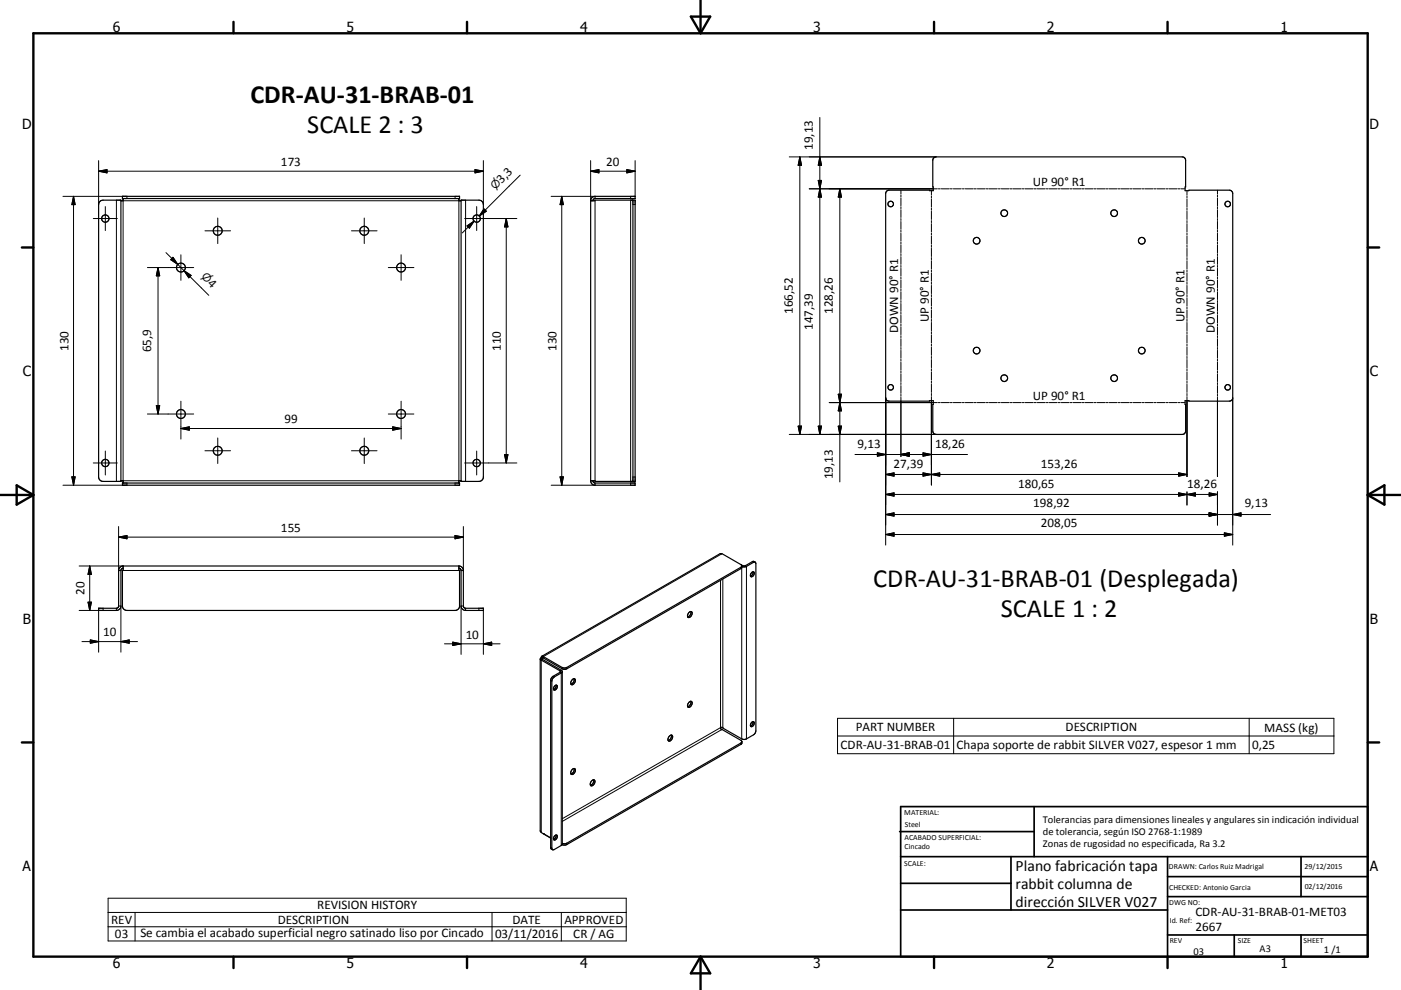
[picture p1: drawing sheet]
<svg xmlns="http://www.w3.org/2000/svg" width="420mm" height="297mm" viewBox="0 0 420 297" stroke-linecap="round" stroke-linejoin="round" font-family="sans-serif">
<g fill="none" stroke="#000" stroke-width=".36">
<path d="M36.7 58.9h101.1v.7h-101.1zM36.9 59.6v.6h-.7M137.6 59.6v.6h.6M178.4 58.9h12v.7h-12M178.4 58.9v.7M178.4 58.9a1.3 1.3 0 0 0-1.3 1.3M178.4 59.6l-.5 .2-.2 .4M265.8 57.4l.7-.3 13.3 .1-.1-9.1 .2-.6 .7-.4 74.3 .1 .5 .4 .1 .5-.2 9.1 13.3-.1 .6 .2 .4 .5-.1 62-.3 .3-.6 .2-13.3-.1 .2 9.1-.4 .8-.6 .2h-73.9l-.6-.2-.3-.8 .1-9.1-13.3 .1-.6-.2-.3-.5-.1-61.5zM30.2 60.3l.7-.3h5.3v84.4h-5.3a1.35 1.35 0 0 1-1.3-1.3v-81.7zM138.2 60h5.4a1.34 1.34 0 0 1 1.3 1.4v81.7a1.34 1.34 0 0 1-1.3 1.3h-5.4zM177.1 60.2h1.3v-.2h12v84.4h-12v-.2h-1.3M177.1 60.2v84"/>
<path d="M189.8 60v84.4M36.2 144.2h.7v.7M36.7 144.9h101.1v.7h-101.1zM138.2 144.2h-.6v.7M177.1 144.2a1.3 1.3 0 0 0 1.3 1.4M177.7 144.2l.2 .5 .5 .2M178.4 144.9h12v.7h-12M178.4 144.9v.7M35.6 171.2l-.1 10.9-.6 .4h-5.3v.6h5.3a1.35 1.35 0 0 0 1.3-1.3v-10.6M35.6 171.2h.6M36.9 169.8v1.4h-.2v10.6a1.35 1.35 0 0 0 1.4 1.3h98.3a1.34 1.34 0 0 0 1.4-1.3v-10.6h-.2v-1.4M36.9 169.8a1.39 1.39 0 0 0-1.3 1.4"/>
<path d="M36.9 170.5l-.5 .2-.2 .5M36.9 169.8h100.7M137.6 169.8a1.38 1.38 0 0 1 1.3 1.4M137.6 170.5l.5 .2 .1 .5M138.2 171.2v10.6a1.35 1.35 0 0 0 1.4 1.3h5.3v-.6h-5.3l-.6-.4-.1-10.9M138.2 171.2h.7M222.4 170h1.2l2.5-1.4 .4 .1 .1 .2v50.3l-.5 1.2-2.3 1.3-.8 .2-6.3-3.5a.32 .32 0 0 0-.4-.2 .32 .32 0 0 0-.2 .5l6.2 3.5v.9l-52.4 30.3-.5 .2-.9-.2M222.4 169.9l-52.5 30.3-.5 .2-.9-.2-5.6-3.2M225.4 171.7l.5-.1a.82 .82 0 0 1 .1 1 .82 .82 0 0 1-1 .3v-.7zM225.7 171.6a1.13 1.13 0 0 1-.7 1.3M226.4 168.7l-.7-.3-2.4 1.4-1.1-.4M162 197.8l.3 .2"/>
<path d="M162.3 198l5.8 3.5-2.4 1.5-.6 1.1v50.1l.1 .4 .5 .3M162.3 198l.3-.2 6 3.6v51.8l-.3 .5-2.6 1.2-.3-.5v-50l.6-1.2 2.6-1.6M162.3 197.3l-.3 .4v51.6l.3 .5 2.8 1.6-2.2-1.3M162.3 197.3l.3 .2M162.5 196.9l53.4-30.8h.6l5.9 3.5-.2 .9-52.3 30.1-.5 .2-.9-.2-5.6-3.2v-.4M162.6 197.5l-.1 .4M162.9 197l-.5-.1-.1 .4M162.9 197.3l-.3 .2M206.6 183.8l.6-.3a1.01 1.01 0 0 1 .1 1.2 1.01 1.01 0 0 1-1.1 .4v-.7zM207.1 183.4a1.36 1.36 0 0 1-.9 1.7M166.2 205.9a.52 .52 0 0 1 .8-.2 .52 .52 0 0 1-.1 .8 .5 .5 0 0 1-.4 .5 .5 .5 0 0 1-.6-.4zM166.7 205.5v.2a1.16 1.16 0 0 1-.7 1.1"/>
<path d="M171.6 203.9l.4-.3a.97 .97 0 0 1 .5 1 .97 .97 0 0 1-.8 .8 .67 .67 0 0 1-.7-.5 .67 .67 0 0 1 .4-.8zM172.1 203.6a1.4 1.4 0 0 1-.9 1.6M207.1 210.4a1.38 1.38 0 0 0-.9 1.6M207.1 210.4a.98 .98 0 0 1 .4 1 .98 .98 0 0 1-.8 .8l-.5-.2M207.1 210.4a1.39 1.39 0 0 1-.9 1.6M225.4 216.7l.5-.2a.82 .82 0 0 1 .1 1 .82 .82 0 0 1-1 .4v-.7zM225.7 216.5a1.14 1.14 0 0 1-.7 1.3M171.6 230.8l.6-.2a1.01 1.01 0 0 1 .1 1.2 1.01 1.01 0 0 1-1.1 .4v-.7zM172.1 230.6a1.36 1.36 0 0 1-.9 1.6M177.9 233.9a1.37 1.37 0 0 0-.9 1.7M177.9 233.9a1 1 0 0 1 .4 1.1 1 1 0 0 1-.9 .8l-.4-.2M177.9 233.9a1.31 1.31 0 0 1-.9 1.7"/>
<path d="M201.2 220.5a1.33 1.33 0 0 0-.9 1.7M201.2 220.5a1 1 0 0 1 .4 1.1 1 1 0 0 1-.9 .8l-.4-.2M201.3 220.5a1.39 1.39 0 0 1-1 1.7M222.4 222.6l-52.5 30.4-.5 .1-.8-.1M166.2 250.9a.48 .48 0 0 1 .7-.3 .48 .48 0 0 1 .1 .7 .62 .62 0 0 1-.4 .6 .62 .62 0 0 1-.6-.1zM166.7 250.5l-.2 .9-.5 .4"/>
<circle cx="31.6" cy="65.6" r="1.1"/>
<circle cx="65.3" cy="69.2" r="1.34"/>
<circle cx="109.2" cy="69.2" r="1.34"/>
<circle cx="142.9" cy="65.6" r="1.1"/>
<circle cx="267" cy="61.2" r=".82"/>
<circle cx="292.8" cy="72.2" r="1.01"/>
<circle cx="301.1" cy="64" r="1"/>
<circle cx="334" cy="64" r="1"/>
<circle cx="342.3" cy="72.2" r="1.01"/>
<circle cx="368.1" cy="61.2" r=".83"/>
<circle cx="54.2" cy="80.3" r="1.33"/>
<circle cx="120.2" cy="80.3" r="1.33"/>
<circle cx="267" cy="116.2" r=".82"/>
<circle cx="292.8" cy="105.2" r="1"/>
<circle cx="301.1" cy="113.5" r="1"/>
<circle cx="334" cy="113.5" r="1.01"/>
<circle cx="342.3" cy="105.2" r="1"/>
<circle cx="368.1" cy="116.2" r=".83"/>
<circle cx="31.6" cy="138.9" r="1.1"/>
<circle cx="54.2" cy="124.2" r="1.34"/>
<circle cx="65.3" cy="135.2" r="1.34"/>
<circle cx="109.2" cy="135.2" r="1.33"/>
<circle cx="120.2" cy="124.2" r="1.34"/>
<circle cx="142.9" cy="138.9" r="1.1"/>
</g>
<g fill="none" stroke="#000" stroke-width=".3">
<path d="M245.8 35.2v95.1M18.9 58.9h19.2v.7M22 58.9l.5 2.5h-1zM22 58.9v86.7M29.6 51.4h115.3M29.6 51.4l2.5-.5v1zM29.6 48.2v13.2M136.4 58.9v.7M142.4 50.9l2.5 .5-2.5 .5zM144.9 48.2v13.2M155.9 52.6l-12.2 12.2M165.2 58.9h13.2"/>
<path d="M168.4 58.9l.5 2.5h-1zM168.4 58.9v86.7M177.1 51.4h13.3M177.1 51.4l2.5-.5v1zM177.1 48.2v12M187.9 50.9l2.5 .5-2.5 .5zM189.1 58.9v.7M190.4 48.2v10.7M236.6 47.1h44M239.8 47.1v83.2M239.8 47.1l.5 2.5h-1zM242.6 56.6h38.4"/>
<path d="M245.3 54.1h1l-.5 2.5zM245.8 56.6l.5 2.5h-1zM245.8 47.1l.5 2.5h-1zM251.8 56.6v88M251.8 56.6l.5 2.5h-1zM270.1 57.1v1.1M270.1 58.5v.6M270.1 59.4v2.4M279.2 57.2v1.3M279.2 58.8v.6M279.2 59.7v2.5M281.3 56.6h.6"/>
<path d="M282.2 56.6h2.4M284.9 56.6h.6M285.8 56.6h2.4M288.5 56.6h.6M289.4 56.6h2.4M292.1 56.6h.6M293 56.6h2.4M295.7 56.6h.6M296.6 56.6h2.4M299.3 56.6h.6M300.2 56.6h2.4M302.9 56.6h.6"/>
<path d="M303.8 56.6h2.4M306.5 56.6h.6M307.4 56.6h2.4M310.1 56.6h.6M311 56.6h2.4M313.7 56.6h.6M314.6 56.6h2.3M317.3 56.6h.6M318.2 56.6h2.4M320.9 56.6h.5M321.7 56.6h2.5M324.4 56.6h.7"/>
<path d="M325.4 56.6h2.3M328 56.6h.6M328.9 56.6h2.4M331.6 56.6h.6M332.5 56.6h2.4M335.2 56.6h.6M336.1 56.6h2.4M338.8 56.6h.6M339.7 56.6h2.4M342.4 56.6h.6M343.3 56.6h2.4M346 56.6h.6"/>
<path d="M346.9 56.6h2.4M349.6 56.6h.6M350.5 56.6h2.4M353.2 56.6h.6M354.1 56.6h1.2M355.9 57.2v1.3M355.9 58.8v.6M355.9 59.7v2.5M365 57.1v1.1M365 58.5v.6M365 59.4v2.4M28 65.6h7.2"/>
<path d="M31.6 62v7.2M34.9 60v84.4M36.9 60.2h100.7v84h-100.7zM49.8 75.8l3.5 3.5M51.9 77.2l1.4 2.1-2.1-1.4zM53.3 79.3l9.3 9.3M54.2 76.4v7.7M61.4 69.2h7.7M65.3 65.4v7.7M105.4 69.2h7.6M109.2 65.4v7.7M120.3 76.4v7.7"/>
<path d="M139.3 65.6h15.7M139.6 60v84.4M140 67.8l2.1-1.5-1.4 2.2zM142.1 66.3l-3.5 3.6M142.9 62v7.2M145.1 62.7l.7 .7-2.1 1.4zM145.5 63l-1.8 1.8M151.8 65.6v73.3M151.8 65.6l.5 2.5h-1zM178.4 60.2v84M189.1 60v84.4M189.8 61.4h.6"/>
<path d="M270.1 62v.6M270.1 62.9v2.4M270.1 65.6v.5M270.1 66.4v2.4M270.1 69.1v.5M270.1 70v2.3M270.1 72.6v.6M270.1 73.5v2.3M270.1 76.1v.6M270.1 77v2.3M270.1 79.6v.6M279.2 62.5v.6"/>
<path d="M279.2 63.4v2.4M279.2 66.2v.6M279.2 67.1v2.4M279.2 69.9v.6M279.2 70.8v2.5M279.2 73.6v.6M279.2 74.5v2.5M279.2 77.3v.6M279.2 78.2v2.5M355.9 62.5v.6M355.9 63.4v2.4M355.9 66.2v.6"/>
<path d="M355.9 67.1v2.4M355.9 69.9v.6M355.9 70.8v2.5M355.9 73.6v.6M355.9 74.5v2.5M355.9 77.3v.6M355.9 78.2v2.5M365 62v.6M365 62.9v2.4M365 65.6v.5M365 66.4v2.4M365 69.1v.5"/>
<path d="M365 70v2.3M365 72.6v.6M365 73.5v2.3M365 76.1v.6M365 77v2.3M365 79.6v.6M44.2 80.3h13.9M47.4 80.3v43.9M47.4 80.3l.5 2.5h-1zM55.2 81.2l2.1 1.4-.7 .7zM116.4 80.3h7.7M270.1 80.5v2.3"/>
<path d="M270.1 83.1v.6M270.1 84v2.4M270.1 86.6v.7M270.1 87.5v2.4M270.1 90.2v.6M270.1 91v2.4M270.1 93.7v.6M270.1 94.6v2.3M270.1 97.2v.6M270.1 98.1v2.3M279.2 81v.6M279.2 81.9v2.5"/>
<path d="M279.2 84.7v.6M279.2 85.6v2.5M279.2 88.4v.6M279.2 89.3v2.5M279.2 92.1v.6M279.2 93v2.5M279.2 95.8v.6M279.2 96.7v2.5M279.2 99.5v.6M355.9 81v.6M355.9 81.9v2.5M355.9 84.7v.6"/>
<path d="M355.9 85.6v2.5M355.9 88.4v.6M355.9 89.3v2.5M355.9 92.1v.6M355.9 93v2.5M355.9 95.8v.6M355.9 96.7v2.5M355.9 99.5v.6M365 80.5v2.3M365 83.1v.6M365 84v2.4M365 86.6v.7"/>
<path d="M365 87.5v2.4M365 90.2v.6M365 91v2.4M365 93.7v.6M365 94.6v2.3M365 97.2v.6M365 98.1v2.3M251.3 118.3h1l-.5 2.5zM265.5 119.4v44.1M270.1 100.7v.6M270.1 101.6v2.3M270.1 104.2v.6"/>
<path d="M270.1 105.1v2.4M270.1 107.8v.5M270.1 108.6v2.4M270.1 111.3v.6M270.1 112.1v2.4M270.1 114.8v.6M270.1 115.7v2.3M270.1 118.3v.6M270.1 119.2v17.8M279.2 100.4v2.5M279.2 103.2v.6M279.2 104.1v2.5"/>
<path d="M279.2 106.9v.6M279.2 107.9v2.4M279.2 110.6v.7M279.2 111.6v2.4M279.2 114.3v.7M279.2 115.3v2.4M279.2 118v.7M279.2 119v26.5M355.9 100.4v2.5M355.9 103.2v.6M355.9 104.1v2.5M355.9 106.9v.6"/>
<path d="M355.9 107.9v2.4M355.9 110.6v.7M355.9 111.6v2.4M355.9 114.3v.7M355.9 115.3v2.4M355.9 118v.7M355.9 119v24M365 100.7v.6M365 101.6v2.3M365 104.2v.6M365 105.1v2.4M365 107.8v.5"/>
<path d="M365 108.6v2.4M365 111.3v.6M365 112.1v2.4M365 114.8v.6M365 115.7v2.3M365 118.3v.6M365 119.2v23.8M369.6 119.4v44.1M28 138.9h7.2M31.6 135.3v7.2M44.2 124.2h13.9M46.9 121.7h1l-.5 2.5z"/>
<path d="M54.2 120.4v11.3M54.2 128.6h66.1M54.2 128.6l2.5-.6v1.1zM61.4 135.2h7.7M65.3 131.4v7.7M105.4 135.2h7.6M109.2 131.4v7.7M116.4 124.2h7.7M117.7 128l2.6 .6-2.6 .5zM120.3 120.4v11.3M139.3 138.9h15.7M142.9 135.3v7.2"/>
<path d="M151.3 136.4h1l-.5 2.5zM236.6 130.3h44M239.3 127.8h1l-.5 2.5zM245.3 127.8h1l-.5 2.5zM248.6 120.8h32.4M251.3 127.8h1l-.5 2.5zM251.8 120.8l.5 2.5h-1zM256.3 136.4h33.8M263 135.8l2.5 .6-2.5 .5zM270.1 136.4l2.5-.6v1.1zM276.7 135.8l2.5 .6-2.5 .5zM281.3 120.8h.6"/>
<path d="M282.2 120.8h2.4M284.9 120.8h.6M285.8 120.8h2.4M288.5 120.8h.6M289.4 120.8h2.4M292.1 120.8h.6M293 120.8h2.4M295.7 120.8h.6M296.6 120.8h2.4M299.3 120.8h.6M300.2 120.8h2.4M302.9 120.8h.6"/>
<path d="M303.8 120.8h2.4M306.5 120.8h.6M307.4 120.8h2.4M310.1 120.8h.6M311 120.8h2.4M313.7 120.8h.6M314.6 120.8h2.3M317.3 120.8h.6M318.2 120.8h2.4M320.9 120.8h.5M321.7 120.8h2.5M324.4 120.8h.7"/>
<path d="M325.4 120.8h2.3M328 120.8h.6M328.9 120.8h2.4M331.6 120.8h.6M332.5 120.8h2.4M335.2 120.8h.6M336.1 120.8h2.4M338.8 120.8h.6M339.7 120.8h2.4M342.4 120.8h.6M343.3 120.8h2.4M346 120.8h.6"/>
<path d="M346.9 120.8h2.4M349.6 120.8h.6M350.5 120.8h2.4M353.2 120.8h.6M354.1 120.8h1.2M21.5 143.1h1l-.5 2.5zM35.6 158v13.2M38.1 144.9v.7h-19.2M136.4 144.9v.7M138.9 158v13.2M165.2 145.6h13.2M167.9 143.1h1l-.5 2.5z"/>
<path d="M189.1 144.9v.7M189.8 143.1h.6M265.5 142.3h90.4M265.5 142.3l2.5-.4v1zM265.5 148.3l2.5-.4v.9zM265.5 154.4l2.5-.5v.9zM265.5 148.3h99.5M265.5 154.4h115.4M276.7 141.9l2.5 .4-2.5 .6zM279.2 142.3l2.5-.4v1zM353.4 147.9l2.5 .4-2.5 .5zM353.4 141.9l2.5 .4-2.5 .6z"/>
<path d="M355.9 147.6v3.9M355.9 148.3l2.5-.4v.9zM362.5 153.9l2.5 .5-2.5 .4zM362.5 147.9l2.5 .4-2.5 .5zM365 147.6v9.9M367.1 159.9l2.5 .5-2.5 .5zM369.6 154.4l2.5-.5v.9zM23.7 169.8h13.2M26.9 169.8v13.3M26.9 169.8l.5 2.5h-1zM35.6 161.1l2.5-.4v.9zM35.6 161.1h103.3"/>
<path d="M36.9 171.2h100.7M136.4 160.7l2.5 .4-2.5 .5zM216 174.1v44.2l-47.4 27.3M216.3 166.2l-53.3 30.7M216.7 173.7v44.6M222.1 170.2v.4M222.4 170.4v51.3M222.7 169.7l-.3 .2M223.4 169.7l.4 .2v51.8M225.5 168.5l.4 .2M265.5 160.4l2.5-.5v1zM265.5 160.4h104.1"/>
<path d="M24.6 192.5h16.6M26.4 180.7h1l-.5 2.4zM27.1 192l2.5 .5-2.5 .5zM29.6 182.5v13.2M30.9 182.5v.6h-7.2M34.9 182.5v.6M35.6 181.8h.6v13.9M36.2 192.5l2.5-.5v1zM133.3 193.2h16.6M135.7 192.6l2.5 .6-2.5 .5zM138.9 181.8h-.7v14.5M139.6 182.5v.6"/>
<path d="M143.6 182.5v.6M144.9 183.1v13.2M144.9 193.2l2.5-.6v1.1zM162.3 198.2v51.5M162.9 197.4l-.3 .4M165.1 204.1l.3 .3M165.8 202.9l.4 .2M168.3 201.1l-.4 .2v.4l.4 .2v51.8M168.5 200.2v.4M169.9 200.2v.4M216.3 218.9l-47.7 27.5M251.1 215.5h148.8v10.6h-148.8z"/>
<path d="M285.9 215.5v10.6M374.5 215.5v10.6M222.1 222.9v.4M251.1 220.8h148.8M165.1 254.2l.3 .2M169.9 253v.4M32.4 269.5h155.3v12.8h-155.3zM32.4 273.7h155.3M32.4 278h155.3M40.5 273.7v8.6M147.5 273.7v8.6M168.3 273.7v8.6"/>
</g>
<circle cx="162.9" cy="250.1" r=".18" fill="#000"/>
<g fill="none" stroke="#000" stroke-width=".71">
<path d="M10 10h400v277h-400zM70 6.6v3.4M140 6.6v3.4M207.1 5h5.8l-2.9 5zM210 0v10M280 6.6v3.4M350 6.6v3.4M6.6 74.2h3.4M410 74.2h3.5M0 148.5h10M5 145.6l5 2.9-5 2.9zM410 148.5h10.1"/>
<path d="M410 148.5l5.1-2.9v5.8zM6.6 222.7h3.4M410 222.7h3.5M70 287v3.4M140 287v3.4M210 287v10M210 287l2.9 5h-5.8zM280 287v3.4M350 287v3.4"/>
</g>
<g fill="none" stroke="#000" stroke-width=".51">
<path d="M269.7 249.5h40.3M270 242h140v45h-140zM270 257h140M303.1 257v16M310 242v15M350 257v30M390.1 257v12M270 265h33.1M270 273h80M350 269h60M350 263h60M350 280.5h60"/>
<path d="M370 280.5v6.5M390.1 280.5v6.5"/>
</g>
<g fill="#000" stroke="#000" stroke-width=".3">
<path d="M29.6 51.4l2.5-.5v1zM142.4 50.9l2.5 .5-2.5 .5zM177.1 51.4l2.5-.5v1zM187.9 50.9l2.5 .5-2.5 .5zM239.8 47.1l.5 2.5h-1zM245.3 54.1h1l-.5 2.5zM245.8 56.6l.5 2.5h-1zM245.8 47.1l.5 2.5h-1zM251.8 56.6l.5 2.5h-1zM22 58.9l.5 2.5h-1zM51.9 77.2l1.4 2.1-2.1-1.4zM140 67.8l2.1-1.5-1.4 2.2z"/>
<path d="M145.1 62.7l.7 .7-2.1 1.4zM151.8 65.6l.5 2.5h-1zM168.4 58.9l.5 2.5h-1zM47.4 80.3l.5 2.5h-1zM55.2 81.2l2.1 1.4-.7 .7zM251.3 118.3h1l-.5 2.5zM46.9 121.7h1l-.5 2.5zM54.2 128.6l2.5-.6v1.1zM117.7 128l2.6 .6-2.6 .5zM151.3 136.4h1l-.5 2.5zM239.3 127.8h1l-.5 2.5zM245.3 127.8h1l-.5 2.5z"/>
<path d="M251.3 127.8h1l-.5 2.5zM251.8 120.8l.5 2.5h-1zM263 135.8l2.5 .6-2.5 .5zM270.1 136.4l2.5-.6v1.1zM276.7 135.8l2.5 .6-2.5 .5zM21.5 143.1h1l-.5 2.5zM167.9 143.1h1l-.5 2.5zM265.5 142.3l2.5-.4v1zM265.5 148.3l2.5-.4v.9zM265.5 154.4l2.5-.5v.9zM265.5 160.4l2.5-.5v1zM276.7 141.9l2.5 .4-2.5 .6z"/>
<path d="M279.2 142.3l2.5-.4v1zM353.4 147.9l2.5 .4-2.5 .5zM353.4 141.9l2.5 .4-2.5 .6zM355.9 148.3l2.5-.4v.9zM362.5 153.9l2.5 .5-2.5 .4zM362.5 147.9l2.5 .4-2.5 .5zM369.6 154.4l2.5-.5v.9zM26.9 169.8l.5 2.5h-1zM35.6 161.1l2.5-.4v.9zM136.4 160.7l2.5 .4-2.5 .5zM367.1 159.9l2.5 .5-2.5 .5zM26.4 180.7h1l-.5 2.4z"/>
<path d="M27.1 192l2.5 .5-2.5 .5zM36.2 192.5l2.5-.5v1zM135.7 192.6l2.5 .6-2.5 .5zM144.9 193.2l2.5-.6v1.1z"/>
</g>
<g font-size="7.9">
<text x="75.1" y="30.8">CDR-AU-31-BRAB-01</text>
<text x="92.1" y="39.8">SCALE 2 : 3</text>
<text x="261.8" y="176.2">CDR-AU-31-BRAB-01 (Desplegada)</text>
<text x="300.1" y="185.2">SCALE 1 : 2</text>
</g>
<g font-size="4.7">
<text x="304.5" y="261.2">Plano fabricación tapa</text>
<text x="304.5" y="266.6">rabbit columna de</text>
<text x="304.5" y="272">dirección SILVER V027</text>
</g>
<g font-size="4.2">
<text x="33.9" y="9.6">6</text>
<text x="103.9" y="9.6">5</text>
<text x="173.9" y="9.6">4</text>
<text x="243.8" y="9.6">3</text>
<text x="313.9" y="9.6">2</text>
<text x="383.9" y="9.6">1</text>
<text x="6.7" y="38.7">D</text>
<text x="410.5" y="38.7">D</text>
<text x="6.9" y="112.9">C</text>
<text x="410.7" y="112.9">C</text>
<text x="6.9" y="187.1">B</text>
<text x="410.7" y="187.1">B</text>
<text x="6.8" y="261.4">A</text>
<text x="410.7" y="261.4">A</text>
<text x="33.9" y="290.4">6</text>
<text x="103.9" y="290.4">5</text>
<text x="173.9" y="290.4">4</text>
<text x="243.8" y="290.4">3</text>
<text x="313.9" y="290.4">2</text>
<text x="383.9" y="290.4">1</text>
</g>
<g font-size="3.9">
<text x="243.7" y="45" transform="rotate(-90 243.7 45)">19,13</text>
<text x="84.2" y="49.8">173</text>
<text x="181.8" y="49.8">20</text>
<text x="150.4" y="55.1" transform="rotate(-45 150.4 55.1)">3,3</text>
<text x="309.6" y="55.9">UP 90° R1</text>
<text x="62.1" y="85.2" transform="rotate(45 62.1 85.2)">4</text>
<text x="237.7" y="94.1" transform="rotate(-90 237.7 94.1)">166,52</text>
<text x="249.7" y="94.1" transform="rotate(-90 249.7 94.1)">128,26</text>
<text x="243.7" y="99" transform="rotate(-90 243.7 99)">147,39</text>
<text x="269.3" y="99.9" transform="rotate(-90 269.3 99.9)">DOWN 90° R1</text>
<text x="278.5" y="96.6" transform="rotate(-90 278.5 96.6)">UP 90° R1</text>
<text x="355.1" y="96.6" transform="rotate(-90 355.1 96.6)">UP 90° R1</text>
<text x="364.2" y="99.9" transform="rotate(-90 364.2 99.9)">DOWN 90° R1</text>
<text x="20.5" y="105.2" transform="rotate(-90 20.5 105.2)">130</text>
<text x="45.3" y="105.7" transform="rotate(-90 45.3 105.7)">65,9</text>
<text x="150.2" y="105.2" transform="rotate(-90 150.2 105.2)">110</text>
<text x="166.9" y="105.2" transform="rotate(-90 166.9 105.2)">130</text>
<text x="309.6" y="120">UP 90° R1</text>
<text x="85.3" y="127">99</text>
<text x="257" y="134.3">9,13</text>
<text x="280.3" y="134.3">18,26</text>
<text x="249.7" y="143.8" transform="rotate(-90 249.7 143.8)">19,13</text>
<text x="267.9" y="140.3">27,39</text>
<text x="312.1" y="140.3">153,26</text>
<text x="305.2" y="146.3">180,65</text>
<text x="355.9" y="146.3">18,26</text>
<text x="309.8" y="152.2">198,92</text>
<text x="373.2" y="152.2">9,13</text>
<text x="84.2" y="159.6">155</text>
<text x="312.1" y="158.2">208,05</text>
<text x="25.3" y="178.5" transform="rotate(-90 25.3 178.5)">20</text>
<text x="30.9" y="190.9">10</text>
<text x="139.6" y="191.6">10</text>
<text x="256.5" y="219.4">PART NUMBER</text>
<text x="319.4" y="219.5">DESCRIPTION</text>
<text x="379.1" y="219.5">MASS (kg)</text>
<text x="252" y="224.7">CDR-AU-31-BRAB-01</text>
<text x="286.8" y="224.8">Chapa soporte de rabbit SILVER V027, espesor 1 mm</text>
<text x="375.4" y="224.7">0,25</text>
<text x="95.1" y="272.8">REVISION HISTORY</text>
<text x="358.4" y="274.9">CDR-AU-31-BRAB-01-MET03</text>
<text x="33.4" y="277.1">REV</text>
<text x="34.5" y="281.4">03</text>
<text x="42.1" y="281.2">Se cambia el acabado superficial negro satinado liso por Cincado</text>
<text x="83.3" y="277.1">DESCRIPTION</text>
<text x="148.4" y="281.3">03/11/2016</text>
<text x="153.7" y="277.1">DATE</text>
<text x="169.2" y="277.1">APPROVED</text>
<text x="171.9" y="281.3">CR / AG</text>
<text x="358.4" y="279.4">2667</text>
</g>
<g font-size="3.3">
<text x="148.4" y="57.1" transform="rotate(-45 148.4 57.1)">⌀</text>
<text x="60.2" y="83.1" transform="rotate(45 60.2 83.1)">⌀</text>
</g>
<g font-size="3.1">
<text x="312.7" y="246.8">Tolerancias para dimensiones lineales y angulares sin indicación individual</text>
<text x="312.7" y="250.4">de tolerancia, según ISO 2768-1:1989</text>
<text x="312.7" y="254">Zonas de rugosidad no especificada, Ra 3.2</text>
<text x="357.8" y="286.5">03</text>
<text x="377.6" y="285.6">A3</text>
<text x="396.9" y="285.9">1 /1</text>
</g>
<g font-size="2.4">
<text x="271.1" y="244.4">MATERIAL:</text>
<text x="271.2" y="252">ACABADO SUPERFICIAL:</text>
<text x="271.3" y="248">Steel</text>
<text x="271.2" y="254.7">Cincado</text>
<text x="271.1" y="259.7">SCALE:</text>
<text x="350.4" y="260.8">DRAWN: Carlos Ruiz Madrigal</text>
<text x="391.1" y="260.6">29/12/2015</text>
<text x="350.5" y="267">CHECKED: Antonio Garcia</text>
<text x="391.2" y="266.7">02/12/2016</text>
<text x="350.5" y="271.4">DWG NO:</text>
<text x="350.7" y="276.9">Id. Ref:</text>
<text x="350.7" y="282.8">REV</text>
<text x="371.1" y="282.9">SIZE</text>
<text x="390.8" y="283">SHEET</text>
</g>
</svg>
